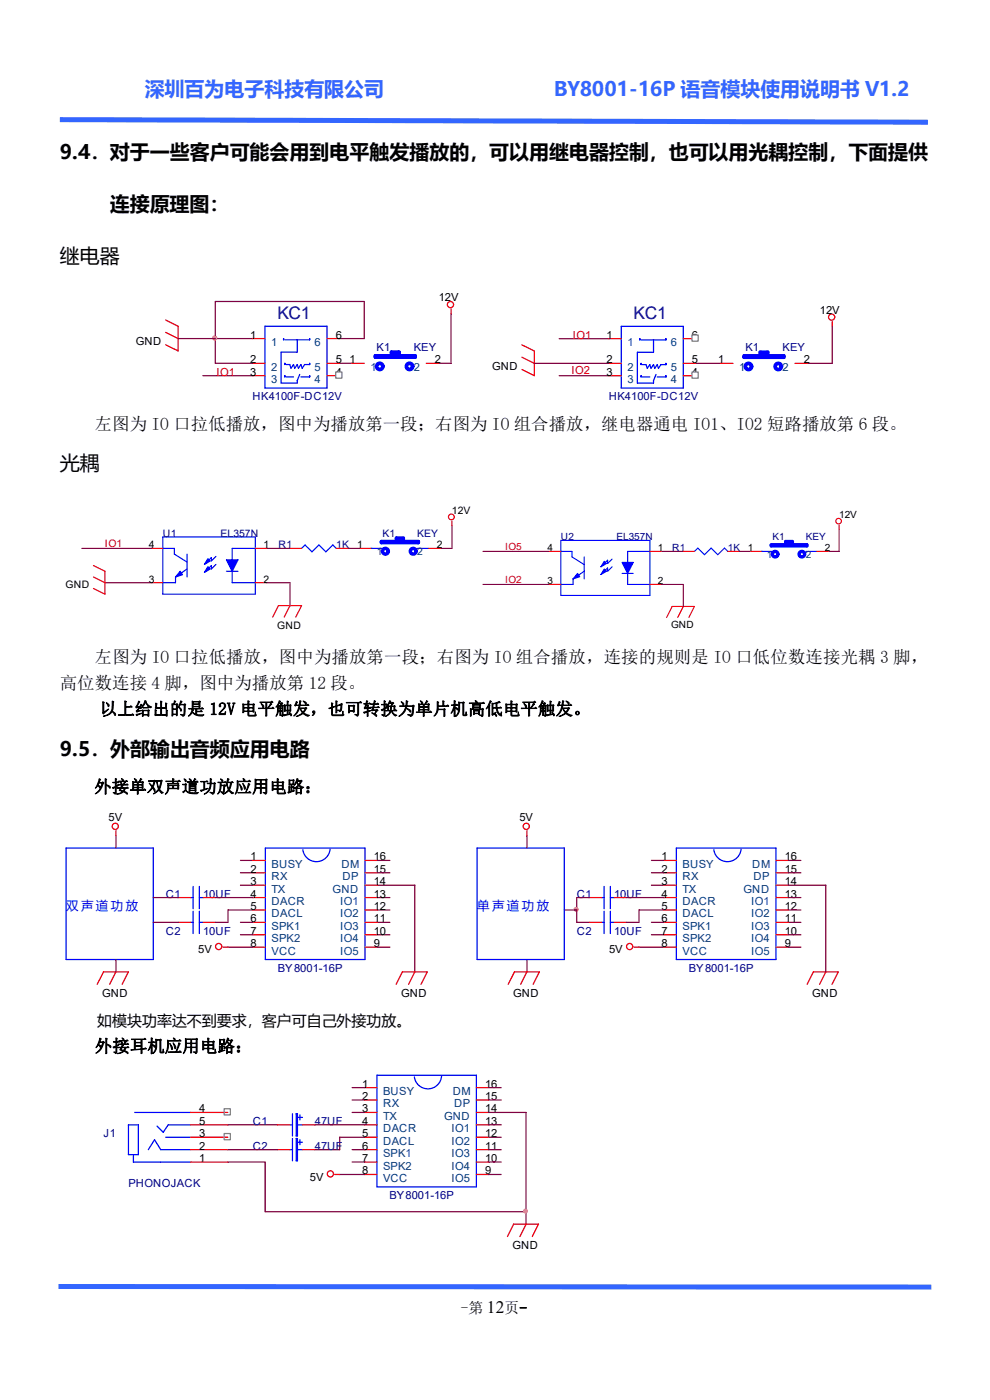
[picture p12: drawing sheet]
<svg xmlns="http://www.w3.org/2000/svg" width="210mm" height="297mm" viewBox="0 0 210 297" stroke-linecap="round" stroke-linejoin="round" font-family="sans-serif">
<g fill="#36f">
<path d="M12.7 24.9l184.2 .5-.1 1.1-184.1-.6z"/>
<path d="M12.4 272.4l185.2 .1v1.1l-185.2-.1z"/>
</g>
<path d="M43 79.7h10.6M45.7 71.8h7.9M72 77.1h2.6M72 71.8h5.3v-7.8h-31.6v13.1M95.7 66.6v10.5h-2.6" fill="none" stroke="#800040" stroke-width=".26"/>
<g fill="none" stroke="#f00" stroke-width=".26">
<path d="M35.1 67.9l2.7 1.3v5.3l-2.7-1.4M35.1 70.5l2.7 1.3M53.6 77.1h2.6M53.6 71.8h2.6M53.6 79.7h2.6M69.4 77.1h2.6M69.4 71.8h2.6M69.4 79.7h2.6M74.6 77.1h2.7M90.4 77.1h2.7M95.7 65.5v1.1"/>
<circle cx="95.6" cy="64.6" r=".66"/>
</g>
<circle cx="45.5" cy="71.7" r=".39" fill="#f0f" stroke="#f0f" stroke-width=".26"/>
<g fill="none" stroke="#00f" stroke-width=".79">
<path d="M79.6 75.5h8.5v.3h-8.5zM83.1 75.5v-.8h1.5v.8"/>
<circle cx="80.6" cy="77.7" r=".66"/>
<circle cx="86.9" cy="77.7" r=".66"/>
</g>
<path d="M56.2 69.2h13.2v13.1h-13.2zM60.2 71.8v.3zM60.4 77.1v.2zM60.4 79.7v.3zM60.4 72.1h5.3M60.7 77.3h.8l.2 .8 .6-.8 .2 .8 .6-.8 .2 .8 .5-.8 .3 .8 .5-.8h1.1M60.7 80h1.6M63.1 72.1v2.6h-3.5v6.6h3.5v-.6l.5-1.3M63.8 80h1.9M65.7 77.1v.2zM65.7 71.8v.3zM65.7 79.7v.3z" fill="none" stroke="#00f" stroke-width=".26"/>
<path d="M71.2 78.9h1.3v1.3h-1.3z" fill-rule="evenodd" fill="#fff" stroke="#808080" stroke-width=".26"/>
<path d="M37.8 71.8h7.9M45.7 77.1h7.9M118.6 79.7h10.5M118.6 71.9h10.5M147.6 77.1h5.2M176.5 69.2v7.9h-5.2" fill="none" stroke="#800040" stroke-width=".26"/>
<g fill="none" stroke="#f00" stroke-width=".26">
<path d="M110.7 73.2l2.7 1.3v5.2l-2.7-1.3M110.7 75.8l2.7 1.3M129.1 77.1h2.7M129.1 71.9h2.7M129.1 79.7h2.7M144.9 77.1h2.7M144.9 71.9h2.7M144.9 79.7h2.7M152.8 77.1h2.7M168.6 77.1h2.7M176.5 68.2v1"/>
<circle cx="176.4" cy="67.3" r=".66"/>
</g>
<g fill="none" stroke="#00f" stroke-width=".79">
<path d="M157.8 75.5h8.5v.3h-8.5zM161.3 75.5v-.8h1.6v.8"/>
<circle cx="158.8" cy="77.7" r=".66"/>
<circle cx="165.1" cy="77.7" r=".66"/>
</g>
<path d="M131.8 69.2h13.1v13.1h-13.1zM135.7 71.9v.2zM136 77.1v.3zM136 79.7v.3zM136 72.1h5.3M136.3 77.4h.7l.3 .7 .5-.7 .3 .7 .5-.7 .3 .7 .5-.7 .3 .7 .5-.7h1.1M136.3 80h1.5M138.6 72.1v2.6h-3.4v6.6h3.4v-.5l.6-1.4M139.4 80h1.9M141.3 77.1v.3zM141.3 71.9v.2zM141.3 79.7v.3z" fill="none" stroke="#00f" stroke-width=".26"/>
<g fill="#fff" stroke="#808080" stroke-width=".26">
<path d="M146.8 78.9h1.3v1.3h-1.3z" fill-rule="evenodd"/>
<path d="M146.8 71.1h1.3v1.3h-1.3z" fill-rule="evenodd"/>
</g>
<g fill="none" stroke="#800040" stroke-width=".26">
<path d="M113.4 77.1h15.7M24.6 177.3v2.6M111.8 177.3v2.6M32.5 195.7h5.3M32.5 190.4h5.3M45.7 190.4h7.9M51 198.3h2.6M51 187.8h2.6M51 195.7h2.6M51 182.5h2.6M51 185.2h2.6M53.6 193h-5.2v2.7h-2.7"/>
<path d="M80.1 198.3h2.6M80.1 187.8h7.9v18.4M80.1 195.7h2.6M80.1 193h2.6M80.1 182.5h2.6M80.1 185.2h2.6M80.1 190.4h2.6M119.7 193h2.6M125 190.4h-2.7v5.3h2.7M132.9 190.4h7.9M138.2 198.3h2.6M138.2 187.8h2.6"/>
<path d="M138.2 195.7h2.6M138.2 182.5h2.6M138.2 185.2h2.6M140.8 193h-5.3v2.7h-2.6M167.3 198.3h2.6M167.3 187.8h7.9v18.4M167.3 195.7h2.6M167.3 193h2.6M167.3 182.5h2.6M167.3 185.2h2.6M167.3 190.4h2.6M24.6 203.6v2.6"/>
<path d="M48.4 200.9h5.2M80.1 200.9h2.6M111.8 203.6v2.6M135.5 200.9h5.3M167.3 200.9h2.6M48.3 238.6h10.6M66.8 238.6h10.5M74.7 233.4h2.6M74.7 230.7h2.6M74.7 236h2.6M103.7 233.4h2.6M103.7 230.7h2.6"/>
<path d="M103.7 236h7.9v23.7M103.7 238.6h2.6M48.3 243.9h10.6M48.3 246.5h7.9v10.6h55.4M72.1 249.2h5.2M74.7 243.9h2.6M74.7 246.5h2.6M77.3 241.3h-5.2v2.6h-5.3M103.7 243.9h2.6M103.7 246.5h2.6M103.7 241.3h2.6M103.7 249.2h2.6"/>
</g>
<path d="M17.4 116.3h14.7M56.6 116.3h4.9M73.8 116.3h2.4M95.9 111.5v4.8h-2.5M22.3 123.6h9.8M56.6 123.6h4.9v4.9" fill="none" stroke="#800040" stroke-width=".24"/>
<g fill="none" stroke="#00f" stroke-width=".73">
<path d="M80.9 114.9h7.9v.2h-7.9zM84.1 114.9v-.7h1.5v.7"/>
<circle cx="81.8" cy="116.9" r=".61"/>
<circle cx="87.7" cy="116.9" r=".61"/>
</g>
<path d="M34.5 116.3h2.5v1.3l2.7 1.7M34.5 113.9h19.7v12.2h-19.7zM39.7 117.6v4.8M45.8 119.7l-1 1v-.7l-.9 1M45.8 118l-1 1v-.7l-.9 1M54.2 116.3h-4.9v2.5M64 116.3l.7-.7 1.5 1.5 1.5-1.5 1.4 1.5 1.5-1.5 .7 .7M78.7 116.3h2.4M88.5 116.3h2.5M39.7 120.7l-2.5 1.7v1.2h-2.7M48 121.2h2.5M49.3 121.2v2.4h4.9" fill="none" stroke="#00f" stroke-width=".24"/>
<g fill="none" stroke="#f00" stroke-width=".24">
<path d="M19.8 120l2.5 1.2v4.9l-2.5-1.3M32.1 116.3h2.4M54.2 116.3h2.4M61.5 116.3h2.5M71.3 116.3h2.5M76.2 116.3h2.5M91 116.3h2.4M95.9 110.5v1M19.8 122.4l2.5 1.2M32.1 123.6h2.4M54.2 123.6h2.4M57.8 130.9l1.3-2.4h4.9l-1.3 2.4"/>
<path d="M61.5 128.5l-1.2 2.4"/>
<circle cx="95.7" cy="109.7" r=".61"/>
</g>
<g fill="#00f" stroke="#00f" stroke-width=".24">
<path d="M48 118.8h2.5l-1.2 2.4z"/>
<path d="M38.2 121.2l.5 .7-1.5 .5z"/>
<path d="M44.1 120.2l.5 .5-1.2 .7z"/>
<path d="M44.1 118.5l.5 .5-1.2 .7z"/>
</g>
<path d="M102.4 117h14.2M140.2 117h4.8M156.8 117h2.3M178 112.3v4.7h-2.4M102.4 124h14.2M140.2 124h4.8v4.7" fill="none" stroke="#800040" stroke-width=".23"/>
<g fill="none" stroke="#00f" stroke-width=".7">
<path d="M163.6 115.6h7.6v.2h-7.6zM166.7 115.6v-.7h1.4v.7"/>
<circle cx="164.4" cy="117.6" r=".59"/>
<circle cx="170.1" cy="117.6" r=".59"/>
</g>
<path d="M119 117h2.3v1.1l2.6 1.7M119 114.6h18.9v11.7h-18.9zM123.9 118.1v4.7M129.8 118.6l-.9 .9v-.7l-1 1M137.9 117h-4.8v2.3M147.3 117l.7-.7 1.4 1.4 1.5-1.4 1.4 1.4 1.4-1.4 .7 .7M161.5 117h2.3M170.9 117h2.4M123.9 121.2l-2.3 1.6v1.2h-2.6M129.8 120.2l-.9 1v-.7l-1 .9M132 121.7h2.3M133.1 121.7v2.3h4.8" fill="none" stroke="#00f" stroke-width=".23"/>
<g fill="none" stroke="#f00" stroke-width=".23">
<path d="M116.6 117h2.4M137.9 117h2.3M145 117h2.3M154.4 117h2.4M159.1 117h2.4M173.3 117h2.3M178 111.4v.9M116.6 124h2.4M137.9 124h2.3M141.4 131l1.2-2.3h4.7l-1.2 2.3M145 128.7l-1.2 2.3"/>
<circle cx="177.9" cy="110.6" r=".59"/>
</g>
<g fill="#00f" stroke="#00f" stroke-width=".23">
<path d="M132 119.3h2.3l-1.2 2.4z"/>
<path d="M122.5 121.7l.5 .7-1.4 .4z"/>
<path d="M128.2 120.7l.5 .5-1.2 .7z"/>
<path d="M128.2 119.1l.5 .4-1.2 .7z"/>
</g>
<g fill="none" stroke="#f00" stroke-width=".26">
<path d="M24.6 176.2v1.1M111.8 176.2v1.1M37.8 190.4h2.6M37.8 195.7h2.6M43.1 190.4h2.6M43.1 195.7h2.6M53.6 182.5h2.7M53.6 185.2h2.7M53.6 187.8h2.7M53.6 190.4h2.7M53.6 193h2.7M53.6 195.7h2.7"/>
<path d="M53.6 198.3h2.7M77.4 182.5h2.7M77.4 185.2h2.7M77.4 187.8h2.7M77.4 190.4h2.7M77.4 193h2.7M77.4 195.7h2.7M77.4 198.3h2.7M125 190.4h2.6M125 195.7h2.6M130.3 190.4h2.6M130.3 195.7h2.6"/>
<path d="M140.8 182.5h2.7M140.8 185.2h2.7M140.8 187.8h2.7M140.8 190.4h2.7M140.8 193h2.7M140.8 195.7h2.7M140.8 198.3h2.7M164.6 182.5h2.7M164.6 185.2h2.7M164.6 187.8h2.7M164.6 190.4h2.7M164.6 193h2.7"/>
<path d="M164.6 195.7h2.7M164.6 198.3h2.7M20.6 208.8l1.3-2.6h5.3l-1.3 2.6M24.6 206.2l-1.3 2.6M47.3 200.9h1.1M53.6 200.9h2.7M77.4 200.9h2.7M84 208.8l1.4-2.6h5.2l-1.3 2.6M88 206.2l-1.3 2.6M107.8 208.8l1.3-2.6h5.3l-1.3 2.6M111.8 206.2l-1.3 2.6M134.5 200.9h1"/>
<path d="M140.8 200.9h2.7M164.6 200.9h2.7M171.2 208.8l1.3-2.6h5.3l-1.3 2.6M175.2 206.2l-1.3 2.6M40.4 236h7.9M40.4 238.6h7.9M58.9 238.6h2.6M64.2 238.6h2.6M77.3 230.7h2.7M77.3 233.4h2.7M77.3 236h2.7M77.3 238.6h2.7"/>
<path d="M101.1 230.7h2.6M101.1 233.4h2.6M101.1 236h2.6M101.1 238.6h2.6M40.4 241.3h7.9M40.4 243.9h7.9M40.4 246.5h7.9M58.9 243.9h2.6M64.2 243.9h2.6M71 249.2h1.1M77.3 241.3h2.7M77.3 243.9h2.7"/>
<path d="M77.3 246.5h2.7M77.3 249.2h2.7M101.1 241.3h2.6M101.1 243.9h2.6M101.1 246.5h2.6M101.1 249.2h2.6M111.6 259.7l-1.3 2.6M107.6 262.3l1.4-2.6h5.2l-1.3 2.6"/>
<circle cx="24.5" cy="175.3" r=".66"/>
<circle cx="111.6" cy="175.3" r=".66"/>
<circle cx="46.4" cy="200.8" r=".66"/>
<circle cx="133.6" cy="200.8" r=".66"/>
<circle cx="70.1" cy="249" r=".66"/>
</g>
<g fill="none" stroke="#00f" stroke-width=".26">
<path d="M14 179.9h18.5v23.7h-18.5zM56.3 179.9h21.1v23.7h-21.1zM101.2 179.9h18.5v23.7h-18.5zM143.5 179.9h21.1v23.7h-21.1zM40.4 190.4h.6M40.4 195.7h.6M41 188.1v4.7M41 193.3v4.7M42.3 190.4h.8M42.3 188.1v4.7M42.3 193.3v4.7M42.3 195.7h.8"/>
<path d="M70 180.1a2.91 2.91 0 0 1-2.8 2.7 2.91 2.91 0 0 1-3-2.5M127.6 190.4h.6M127.6 195.7h.6M128.2 188.1v4.7M128.2 193.3v4.7M129.5 190.4h.8M129.5 195.7h.8M129.5 188.1v4.7M129.5 193.3v4.7M157.2 180.1a2.91 2.91 0 0 1-2.8 2.7 2.91 2.91 0 0 1-3-2.5M27.2 238.6h2.2v6.4h-2.2zM28.6 236h11.8"/>
<path d="M40.4 238.6h-4.7l-1.1 1.6-1.3-1.3M61.5 238.6h.5M62 236.3v4.7M62.8 236.3h.3v4.7h-.3zM63.1 238.6h1.1M63.1 237.1h1.1M63.6 236.5v1.1M80 228.1h21.1v23.7h-21.1zM93.7 228.3a2.9 2.9 0 0 1-2.8 2.7 2.9 2.9 0 0 1-3-2.5M28.3 245v1.5h12.1M31.5 243.9l1.3-2.1 1.3 2.1h6.3M35.2 241.3h5.2"/>
<path d="M61.5 243.9h.5M62 241.5v4.8M62.8 241.5h.3v4.8h-.3zM63.1 243.9h1.1M63.1 242.3h1.1M63.6 241.8v1"/>
</g>
<g fill="#f0f" stroke="#f0f" stroke-width=".26">
<circle cx="122.2" cy="192.9" r=".4"/>
<circle cx="111.5" cy="256.9" r=".4"/>
</g>
<path d="M47.5 235.2h1.4v1.3h-1.4zM47.5 240.5h1.4v1.3h-1.4z" fill="none" stroke="#808080" stroke-width=".26"/>
<g font-size="4.2" fill="#36f">
<text x="30.7" y="20.3">深圳百为电子科技有限公司</text>
<text x="117.5" y="20.3">BY8001-16P 语音模块使用说明书 V1.2</text>
</g>
<g font-size="4.2">
<text x="12.7" y="33.7">9.4．对于一些客户可能会用到电平触发播放的，可以用继电器控制，也可以用光耦控制，下面提供</text>
<text x="23.3" y="44.7">连接原理图：</text>
<text x="12.7" y="55.7">继电器</text>
<text x="12.7" y="99.8">光耦</text>
<text x="12.7" y="160.3">9.5．外部输出音频应用电路</text>
</g>
<g font-size="3.7" fill="#000080">
<text x="58.8" y="67.6">KC1</text>
<text x="134.4" y="67.7">KC1</text>
</g>
<g font-size="3.7">
<text x="20.1" y="91.1">左图为 IO 口拉低播放，图中为播放第一段；右图为 IO 组合播放，继电器通电 IO1、IO2 短路播放第 6 段。</text>
<text x="20.1" y="140.6">左图为 IO 口拉低播放，图中为播放第一段；右图为 IO 组合播放，连接的规则是 IO 口低位数连接光耦 3 脚，</text>
<text x="12.7" y="146.2">高位数连接 4 脚，图中为播放第 12 段。</text>
<text x="21.2" y="151.7">以上给出的是 12V 电平触发，也可转换为单片机高低电平触发。</text>
<text x="20" y="168.2">外接单双声道功放应用电路：</text>
<text x="20.1" y="223.2">外接耳机应用电路：</text>
<text x="103.3" y="278.6">12</text>
</g>
<g font-size="3.2">
<text x="20.6" y="217.7">如模块功率达不到要求，客户可自己外接功放。</text>
<text x="97.7" y="278.6">-第</text>
<text x="107" y="278.6">页-</text>
</g>
<g font-size="2.6" fill="#00f">
<text x="14" y="193">双 声 道 功 放</text>
<text x="101.2" y="193">单 声 道 功 放</text>
</g>
<g font-size="2.4">
<text x="93.1" y="64">12V</text>
<text x="53" y="71.8">1</text>
<text x="71.2" y="71.8">6</text>
<text x="128.6" y="71.9">1</text>
<text x="146.8" y="71.9">6</text>
<text x="173.9" y="66.6">12V</text>
<text x="28.8" y="73.1">GND</text>
<text x="53" y="77.1">2</text>
<text x="71.2" y="77.1">5</text>
<text x="74.1" y="77.1">1</text>
<text x="92.3" y="77.1">2</text>
<text x="128.6" y="77.1">2</text>
<text x="146.8" y="77.1">5</text>
<text x="152.3" y="77.1">1</text>
<text x="170.5" y="77.1">2</text>
<text x="53" y="79.7">3</text>
<text x="71.2" y="79.7">4</text>
<text x="104.4" y="78.4">GND</text>
<text x="128.6" y="79.7">3</text>
<text x="146.8" y="79.7">4</text>
<text x="23" y="174.1">5V</text>
<text x="110.2" y="174.1">5V</text>
<text x="53.1" y="182.5">1</text>
<text x="53.1" y="185.2">2</text>
<text x="79.3" y="185.2">15</text>
<text x="79.3" y="182.5">16</text>
<text x="140.3" y="182.5">1</text>
<text x="140.3" y="185.2">2</text>
<text x="166.5" y="185.2">15</text>
<text x="166.5" y="182.5">16</text>
<text x="53.1" y="187.8">3</text>
<text x="53.1" y="190.4">4</text>
<text x="79.3" y="190.4">13</text>
<text x="79.3" y="187.8">14</text>
<text x="140.3" y="187.8">3</text>
<text x="140.3" y="190.4">4</text>
<text x="166.5" y="190.4">13</text>
<text x="166.5" y="187.8">14</text>
<text x="53.1" y="193">5</text>
<text x="53.1" y="195.7">6</text>
<text x="79.3" y="195.7">11</text>
<text x="79.3" y="193">12</text>
<text x="140.3" y="193">5</text>
<text x="140.3" y="195.7">6</text>
<text x="166.5" y="195.7">11</text>
<text x="166.5" y="193">12</text>
<text x="42" y="202.2">5V</text>
<text x="53.1" y="198.3">7</text>
<text x="53.1" y="200.9">8</text>
<text x="79.3" y="200.9">9</text>
<text x="79.3" y="198.3">10</text>
<text x="129.2" y="202.2">5V</text>
<text x="140.3" y="198.3">7</text>
<text x="140.3" y="200.9">8</text>
<text x="166.5" y="200.9">9</text>
<text x="166.5" y="198.3">10</text>
<text x="21.7" y="211.4">GND</text>
<text x="85.1" y="211.4">GND</text>
<text x="108.9" y="211.4">GND</text>
<text x="172.3" y="211.4">GND</text>
<text x="76.8" y="230.7">1</text>
<text x="76.8" y="233.4">2</text>
<text x="102.9" y="233.4">15</text>
<text x="102.9" y="230.7">16</text>
<text x="42.3" y="236">4</text>
<text x="42.3" y="238.6">5</text>
<text x="76.8" y="236">3</text>
<text x="76.8" y="238.6">4</text>
<text x="102.9" y="238.6">13</text>
<text x="102.9" y="236">14</text>
<text x="42.3" y="243.9">2</text>
<text x="42.3" y="241.3">3</text>
<text x="76.8" y="241.3">5</text>
<text x="76.8" y="243.9">6</text>
<text x="102.9" y="243.9">11</text>
<text x="102.9" y="241.3">12</text>
<text x="42.3" y="246.5">1</text>
<text x="65.7" y="250.5">5V</text>
<text x="76.8" y="246.5">7</text>
<text x="76.8" y="249.2">8</text>
<text x="102.9" y="249.2">9</text>
<text x="102.9" y="246.5">10</text>
<text x="108.7" y="265">GND</text>
</g>
<g font-size="2.4" fill="#f00">
<text x="121.5" y="71.9">IO1</text>
<text x="45.9" y="79.7">IO1</text>
<text x="121.2" y="79.4">IO2</text>
</g>
<g font-size="2.4" fill="#004080">
<text x="57.5" y="73.4">1</text>
<text x="66.7" y="73.4">6</text>
<text x="133.1" y="73.4">1</text>
<text x="142.3" y="73.4">6</text>
<text x="57.5" y="78.6">2</text>
<text x="57.5" y="81.3">3</text>
<text x="66.7" y="81.3">4</text>
<text x="66.7" y="78.6">5</text>
<text x="78.6" y="78.6">1</text>
<text x="87.8" y="78.6">2</text>
<text x="133.1" y="78.7">2</text>
<text x="133.1" y="81.3">3</text>
<text x="142.3" y="81.3">4</text>
<text x="142.3" y="78.7">5</text>
<text x="156.8" y="78.7">1</text>
<text x="166" y="78.7">2</text>
<text x="57.6" y="184.1">BUSY</text>
<text x="72.4" y="184.1">DM</text>
<text x="144.8" y="184.1">BUSY</text>
<text x="159.6" y="184.1">DM</text>
<text x="57.6" y="186.7">RX</text>
<text x="57.6" y="189.4">TX</text>
<text x="57.6" y="192">DACR</text>
<text x="70.6" y="189.4">GND</text>
<text x="72.1" y="192">IO1</text>
<text x="72.7" y="186.7">DP</text>
<text x="144.8" y="186.7">RX</text>
<text x="144.8" y="189.4">TX</text>
<text x="144.8" y="192">DACR</text>
<text x="157.7" y="189.4">GND</text>
<text x="159.3" y="192">IO1</text>
<text x="159.9" y="186.7">DP</text>
<text x="57.6" y="194.6">DACL</text>
<text x="57.6" y="197.3">SPK1</text>
<text x="72.1" y="197.3">IO3</text>
<text x="72.1" y="194.6">IO2</text>
<text x="144.8" y="194.6">DACL</text>
<text x="144.8" y="197.3">SPK1</text>
<text x="159.3" y="197.3">IO3</text>
<text x="159.3" y="194.6">IO2</text>
<text x="57.6" y="199.9">SPK2</text>
<text x="57.6" y="202.5">VCC</text>
<text x="72.1" y="202.5">IO5</text>
<text x="72.1" y="199.9">IO4</text>
<text x="144.8" y="199.9">SPK2</text>
<text x="144.8" y="202.5">VCC</text>
<text x="159.3" y="202.5">IO5</text>
<text x="159.3" y="199.9">IO4</text>
<text x="81.3" y="232.3">BUSY</text>
<text x="96" y="232.3">DM</text>
<text x="81.3" y="234.9">RX</text>
<text x="81.3" y="237.6">TX</text>
<text x="94.2" y="237.6">GND</text>
<text x="96.3" y="234.9">DP</text>
<text x="81.3" y="240.2">DACR</text>
<text x="81.3" y="242.8">DACL</text>
<text x="81.3" y="245.5">SPK1</text>
<text x="95.8" y="245.5">IO3</text>
<text x="95.8" y="242.8">IO2</text>
<text x="95.8" y="240.2">IO1</text>
<text x="81.3" y="248.1">SPK2</text>
<text x="81.3" y="250.7">VCC</text>
<text x="95.8" y="250.7">IO5</text>
<text x="95.8" y="248.1">IO4</text>
</g>
<g font-size="2.4" fill="#000080">
<text x="79.9" y="74.5">K1</text>
<text x="87.8" y="74.5">KEY</text>
<text x="158.1" y="74.5">K1</text>
<text x="166" y="74.5">KEY</text>
<text x="53.6" y="84.9">HK4100F-DC12V</text>
<text x="129.1" y="84.9">HK4100F-DC12V</text>
<text x="35.2" y="190.4">C1</text>
<text x="43.1" y="190.4">10UF</text>
<text x="122.3" y="190.4">C1</text>
<text x="130.3" y="190.4">10UF</text>
<text x="35.2" y="198.3">C2</text>
<text x="43.1" y="198.3">10UF</text>
<text x="122.3" y="198.3">C2</text>
<text x="130.3" y="198.3">10UF</text>
<text x="58.9" y="206.2">BY8001-16P</text>
<text x="146.1" y="206.2">BY8001-16P</text>
<text x="53.6" y="238.6">C1</text>
<text x="66.8" y="238.6">47UF</text>
<text x="22" y="241.3">J1</text>
<text x="53.6" y="243.9">C2</text>
<text x="66.8" y="243.9">47UF</text>
<text x="27.2" y="251.8">PHONOJACK</text>
<text x="82.6" y="254.4">BY8001-16P</text>
</g>
<g font-size="2.2" fill="#000080">
<text x="34.5" y="113.9">U1</text>
<text x="46.8" y="113.9">EL357N</text>
<text x="81.1" y="113.9">K1</text>
<text x="88.5" y="113.9">KEY</text>
<text x="59.1" y="116.3">R1</text>
<text x="71.3" y="116.3">1K</text>
</g>
<g font-size="2.2">
<text x="95.9" y="109.1">12V</text>
<text x="31.6" y="116.3">4</text>
<text x="55.9" y="116.3">1</text>
<text x="75.7" y="116.3">1</text>
<text x="92.7" y="116.3">2</text>
<text x="13.9" y="124.8">GND</text>
<text x="31.6" y="123.6">3</text>
<text x="55.9" y="123.6">2</text>
<text x="58.8" y="133.3">GND</text>
</g>
<text font-size="2.2" fill="#f00" x="22.3" y="116.1">IO1</text>
<g font-size="2.2" fill="#004080">
<text x="79.9" y="117.8">1</text>
<text x="88.5" y="117.8">2</text>
</g>
<g font-size="2.1">
<text x="178" y="110">12V</text>
<text x="116.1" y="117">4</text>
<text x="139.5" y="117">1</text>
<text x="158.6" y="117">1</text>
<text x="174.9" y="117">2</text>
<text x="116.1" y="124">3</text>
<text x="139.5" y="124">2</text>
<text x="142.4" y="133.3">GND</text>
</g>
<g font-size="2.1" fill="#f00">
<text x="107.2" y="116.7">IO5</text>
<text x="107.2" y="123.8">IO2</text>
</g>
<g font-size="2.1" fill="#000080">
<text x="119" y="114.6">U2</text>
<text x="130.8" y="114.6">EL357N</text>
<text x="142.6" y="117">R1</text>
<text x="154.4" y="117">1K</text>
<text x="163.8" y="114.6">K1</text>
<text x="170.9" y="114.6">KEY</text>
</g>
<g font-size="2.1" fill="#004080">
<text x="162.7" y="118.4">1</text>
<text x="170.9" y="118.4">2</text>
</g>
</svg>
